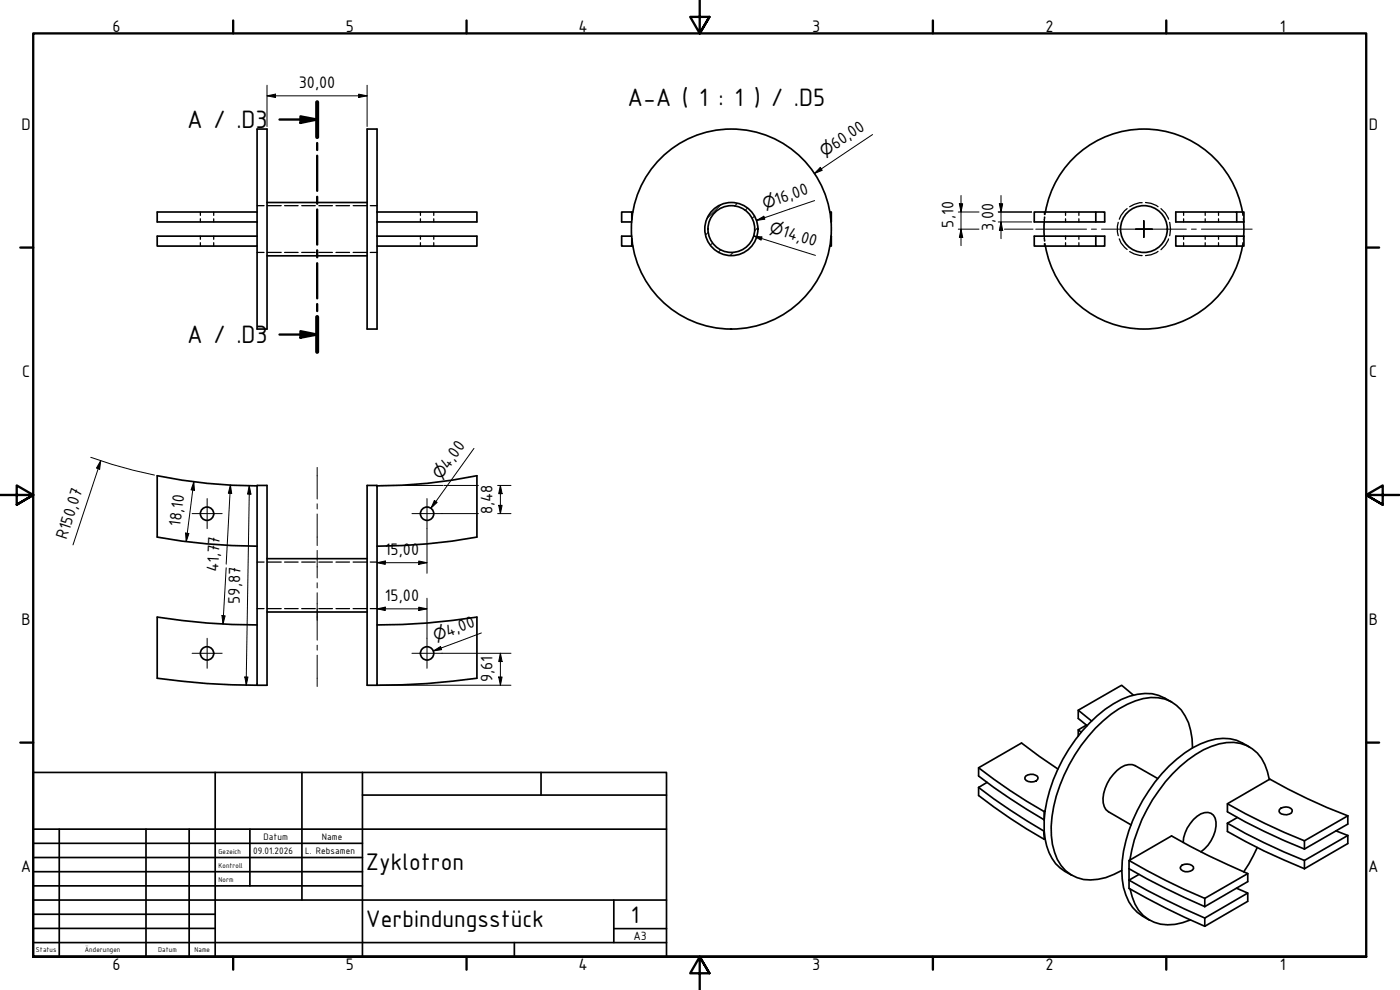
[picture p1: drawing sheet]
<svg xmlns="http://www.w3.org/2000/svg" width="420mm" height="297mm" viewBox="0 0 420 297" stroke-linecap="round" stroke-linejoin="round" font-family="sans-serif">
<!-- layer: Schraffur (ISO) -->
<path d="M212.5 69.7l-.8 .8M213.9 72.9l-.7 .7M216.3 75l-.7 .7M216.4 61.4l-4.2 4.2M220.1 75.7l-1 1M221.3 61l-.9 .8M224.3 62.4l-.7 .8M226.4 64.8l-.7 .8M227.5 68.2l-1.1 1.1" fill="none" stroke="#000" stroke-width=".3"/>
<!-- layer: Verdeckt (ISO) -->
<g fill="none" stroke="#000" stroke-width=".38">
<path d="M60.1 63.6v1M60.1 65.6v1M60.1 70.9v.9M60.1 72.8v1M64.1 63.6v1M64.1 65.6v1M64.1 70.9v.9M64.1 72.8v1M77.2 61.7h2M77.2 75.7h2M80.3 61.7h4.1M80.3 75.7h4.1"/>
<path d="M85.4 61.7h4.1M85.4 75.7h4.1M90.6 61.7h4M90.6 75.7h4M95.7 61.7h4.1M95.7 75.7h4.1M100.8 61.7h4.1M100.8 75.7h4.1M106 61.7h4M106 75.7h4M111.1 61.7h2.1M111.1 75.7h2.1"/>
<path d="M126.2 63.6v1M126.2 65.6v1M126.2 70.9v.9M126.2 72.8v1M130.2 63.6v1M130.2 65.6v1M130.2 70.9v.9M130.2 72.8v1M313.4 66.4v.2M313.4 70.9v.1M313.4 72.3v-1l.2 1M313.4 63.6v.8"/>
<path d="M313.4 65.1v1.1M313.4 73.1v.7M313.6 65.1l-.2 .8M313.6 73.1l.2 .7M313.8 63.6l-.2 .8M319.8 63.6v1M319.8 65.6v1M319.8 70.9v.9M319.8 72.8v1M323.8 63.6v1M323.8 65.6v1M323.8 70.9v.9"/>
<path d="M323.8 72.8v1M335.6 66.7l-.3 1.2v1.7l.3 1.1M335.9 71.7l.5 1.2 1.9 2M338.3 62.6l-1.9 2-.5 1.2M339 75.5l1.4 .7 2.4 .5M342.8 60.8h-.8l-1.6 .5-1.4 .7M343.8 60.8l1.6 .2 2.1 1M347.5 75.4l-2.1 1-1.6 .3M348.4 62.6a6.7 6.7 0 0 1 2.3 3.2M350.7 71.7a7.4 7.4 0 0 1-2.3 3.2M351 66.7a8 8 0 0 1 0 4M355.2 63.6v1"/>
<path d="M355.2 65.6v1M355.2 70.9v.9M355.2 72.8v1M361.7 63.6v1M361.7 65.6v1M361.7 70.9v.9M361.7 72.8v1M365.7 63.6v1M365.7 65.6v1M365.7 70.9v.9M365.7 72.8v1M372.9 63.6l.1 1"/>
<path d="M373 72.8l-.1 1M373.1 65.6l.2 1M373.3 70.9l-.2 .9M77.2 168.6h2M80.3 168.6h4.1M85.4 168.6h4.1M90.6 168.6h4M95.7 168.6h4.1M100.8 168.6h4.1M106 168.6h4M111.1 168.6h2.1M77.2 182.6h2"/>
<path d="M80.3 182.6h4.1M85.4 182.6h4.1M90.6 182.6h4M95.7 182.6h4.1M100.8 182.6h4.1M106 182.6h4M111.1 182.6h2.1"/>
</g>
<!-- layer: Sichtbar (ISO) -->
<g fill="none" stroke="#000" stroke-width=".51">
<path d="M47.2 63.6h30v3h-30zM77.2 66.6v7.2h-30v-2.9h30M77.2 63.6v-24.9h2.9v60h-2.9v-24.9M80.1 60.8h30.1M80.1 76.8h30.1M113.2 63.6h29.9v3h-29.9M113.2 70.9h29.9v2.9h-29.9zM113.2 70.9v-32.2h-3v60h3v-24.9M189.5 70.9h-2.9v2.9h3v-2.2M189.6 65.9v-2.3h-3v3h2.9M189.6 63.6h.3M189.6 73.8h.3"/>
<path d="M249 63.6h.5l-.1 3M249.4 70.9l.1 2.9h-.5M313.4 66.6v4.2M313.7 73.8a30 30 0 0 0 29.6 24.9 30 30 0 0 0 29.6-24.9M328.9 70.9v2.9h2.6v-2.9h-21.1v2.9h18.5M328.9 63.6h-18.5v3h21.1v-3h-2.6v3M352.9 70.9h20.4v2.9h-20.4zM371.2 63.6h2.1v3h-20.4v-3h18.3v3M371.2 70.9v2.9M372.9 63.6a30 30 0 0 0-29.6-24.9 30 30 0 0 0-29.6 24.9M373.2 66.6v4.2M77.2 145.8a148.8 148.8 0 0 1-30-3.1v18.4a169.4 169.4 0 0 0 30 2.8"/>
<path d="M77.2 145.7h2.9v59.9h-2.9zM110.2 145.7h3v59.9h-3zM113.2 145.8a148.8 148.8 0 0 0 29.9-3.1v18.4a169.4 169.4 0 0 1-29.9 2.8M80.1 167.6h30.1M77.2 187.5a186.6 186.6 0 0 1-30-2.3v18.3a208.1 208.1 0 0 0 30 2.1M80.1 183.6h30.1M113.2 187.5a186.6 186.6 0 0 0 29.9-2.3v18.3a208.1 208.1 0 0 1-29.9 2.1M323.6 219v1.8M326.1 217.5l-2.5 1.5 .9 .7M327.6 216.3l-4-3.2v2.5l2.7 2.1M340.2 208.6l-3.6-3-13 7.5M351.7 210.7a13 13 0 0 0-12.7-1.8 38.2 38.2 0 0 0-18.3 15.9 47.5 47.5 0 0 0-7.1 18.5"/>
<path d="M293.7 230.4a162.4 162.4 0 0 0 19.7 13.1M293.7 236.3v2.4a162.4 162.4 0 0 0 19.7 13.1M293.7 236.3a184.9 184.9 0 0 0 19.7 13.1M296.2 234.7l-2.5 1.6M307.8 232.8a3 3 0 0 1 3.5 .1l.2 .5a2.3 2.3 0 0 1-3.9 .3zM317.5 230.7l-5.6-3.8-5.3-4-12.9 7.5v2.4a184.9 184.9 0 0 0 19.7 13.2v-2.5M347.5 233.6l-6.8-3.9a4.8 4.8 0 0 0-5.5 1.5 12.3 12.3 0 0 0-4.1 9.7l.8 2 .8 .7 6.8 3.9M357.9 224.4a15.7 15.7 0 0 0-4.8-12.8 12.2 12.2 0 0 0-12.4-1.3 35 35 0 0 0-16.2 13.3 47 47 0 0 0-9 24.4 17.6 17.6 0 0 0 4.3 13.2 11.8 11.8 0 0 0 12.1 2.1l4.8-2.1M375 224.1a13.7 13.7 0 0 0-14.7-.9 40.8 40.8 0 0 0-17.4 17 41.5 41.5 0 0 0-6.1 23.6 13.9 13.9 0 0 0 8.2 12.3M380.9 233.9l-12.5 7.3v2.4a172.1 172.1 0 0 0 23.1 11.1M380.9 233.9a12.6 12.6 0 0 0-6.8-10.2 15 15 0 0 0-12.9 1.3 45.8 45.8 0 0 0-20.8 27l-1.3 6M380.9 233.9l.2-.1a165.2 165.2 0 0 0 23.4 11"/>
<path d="M313.4 243.5l.2-.2-.2 6.1M313.4 249.4l.2 2.2-.2 .2v-2.4M313.4 249.4h.1M313.6 251.6a13.6 13.6 0 0 0 8.1 11M338.8 258.2a189.7 189.7 0 0 0 22.8 11.3M339.1 258l-.3 .2v2.5M339.1 258l12.5-7.2a205.1 205.1 0 0 0 22.9 11.3M354.8 259.6a2.9 2.9 0 0 1 3.3 .5l.1 .5a2.45 2.45 0 0 1-4-.1zM355.1 252.8a10.3 10.3 0 0 1 6.4-9 2.74 2.74 0 0 1 3.4 2.8 10.7 10.7 0 0 1-4.5 9M368.4 247a172.1 172.1 0 0 0 23.1 11.2M368.4 241.2a182.8 182.8 0 0 0 23.1 11.1M368.4 247v2.5a172.1 172.1 0 0 0 23.1 11.2"/>
<path d="M371.3 245.3l-2.9 1.7M377.3 254.3l-2.5 5-1.5 2.3M384 242.9a2.61 2.61 0 0 1 3.8 .1v.4a2.38 2.38 0 0 1-3.2 .8l-.7-.8zM391.5 252.3v2.4M391.5 258.2v2.5M400.9 249.3l3.6 1.4M404.5 250.7l-13 7.5M404.5 244.8v2.5l-13 7.4M404.5 250.7v2.4l-13 7.6M404.5 244.8l-13 7.5M338.8 264.1a218.8 218.8 0 0 0 22.8 11.3M338.8 260.7a218.8 218.8 0 0 0 22.8 11.3"/>
<path d="M338.8 260.7v3.4M338.8 264.1v2.5a218.8 218.8 0 0 0 22.8 11.3M339.2 266.7a13.4 13.4 0 0 0 5.4 9.1 13.5 13.5 0 0 0 12.7 .2M341.8 262.4l-3 1.7M361.6 269.5v2.5M361.6 275.4v2.5M371.1 266.5l3.4 1.5-12.9 7.4M374.5 262.1v2.4l-12.9 7.5M374.5 268v2.4l-12.9 7.5M374.5 262.1l-12.9 7.4"/>
<circle cx="219.5" cy="68.7" r="8"/>
<circle cx="219.5" cy="68.7" r="7"/>
<circle cx="219.5" cy="68.7" r="30"/>
<circle cx="343.3" cy="68.7" r="7"/>
<circle cx="62.1" cy="154.1" r="2"/>
<circle cx="128.2" cy="154.1" r="2"/>
<circle cx="62.1" cy="196" r="2"/>
<circle cx="128.2" cy="196" r="2"/>
</g>
<!-- layer: Schnittlinie (ISO) -->
<g fill="none" stroke="#000" stroke-width=".7">
<path d="M83.9 35.9h11.3M90.2 34.9l5 1-5 1zM95.2 30.7v10.4M95.2 42.9v2.1M95.2 46.7v10.6M95.2 59v2.1M95.2 62.9v10.5M95.2 75.1v2.1M95.2 79v10.5M90.2 99.4l5 1-5 .9zM95.2 91.2v2.1M95.2 95.1v10.5"/>
<path d="M83.9 100.4h11.3"/>
</g>
<path d="M95.2 30.7v10.4M95.2 95.1v10.5" fill="none" stroke="#000" stroke-width="1.2"/>
<path d="M90.2 34.9l5 1-5 1zM90.2 99.4l5 1-5 .9z" fill="#000"/>
<!-- layer: Rahmen (ISO) -->
<g fill="none" stroke="#000" stroke-width=".7">
<path d="M70 6.1v3.9M140 6.1v3.9M210 0v10l-2.9-4.9h5.8l-2.9 4.9 2.9-4.9M280 6.1v3.9M350 6.1v3.9M6.1 74.3h3.9M410 74.3h3.9M0 148.5h10l-5-2.8v5.7l5-2.9-5 2.9M420 148.5h-10l5-2.8v5.7l-5-2.9 5 2.9M6.1 222.8h3.9M410 222.8h3.9M10 287.1v-277.1h400v277.1h-400h400"/>
<path d="M70 287.1v3.8M140 287.1v3.8M212.9 292l-2.9-4.9 2.9 4.9h-5.8l2.9-4.9v9.9M280 287.1v3.8M350 287.1v3.8"/>
</g>
<!-- layer: Titel (ISO) -->
<g fill="none" stroke="#000" stroke-width=".51">
<path d="M10 231.8h190v55.3h-190zM64.6 231.8v55.3M90.6 231.8v38.3M108.8 238.6h91.2M108.8 231.8v55.3M162.4 231.8v6.8M10 253h98.8M10 257.3h98.8M10 248.8h190M17.8 248.8v38.3M43.8 248.8v38.3M56.8 248.8v38.3"/>
<path d="M75 248.8v17M10 261.5h98.8M10 265.8h98.8M10 270.1h190M10 274.3h54.6M10 278.6h54.6M184.2 278.6h15.8M184.2 270.1v12.7M10 282.8h190M154.4 282.8v4.3"/>
</g>
<!-- layer: Mittellinie (ISO) -->
<path d="M95.2 140.3v9.4M95.2 151.2v1.5M95.2 154.2v9.5M95.2 165.1v8.3M95.2 174.9v1.5M95.2 177.8v14.3M95.2 193.6v1.5M95.2 196.6v9.4" fill="none" stroke="#000" stroke-width=".3"/>
<g fill="none" stroke="#000" stroke-width=".3">
<path d="M80.1 28.8l2.6-.6v1.1zM80.1 28.8h30.1M80.1 25.6v12.4M107.6 28.2l2.6 .6-2.6 .5zM110.2 25.6v12.4M246.2 50.2l.6 .9-2.4 1zM261.9 40.4l-17.5 11.7M288.4 58.7v15M300.4 58.7v12.9M226.2 70.8l2.5 .3-.3 1zM226.2 70.8l18.5 5.8M227 66.2l2.2-1.3 .4 .9z"/>
<path d="M244.5 60.2l-17.5 6M287.6 63.6h6.2M287.6 68.8h6.2M287.9 61.1h1l-.5 2.5zM288.4 68.8l.5 2.4h-1zM299.6 63.6h10M299.6 66.6h10M299.9 61.1h1l-.5 2.5zM300.4 66.6l.5 2.5h-1zM301.4 68.8h8.6M27.2 137.2l6.3 2.1 6.4 1.8 6.5 1.4M30.2 138.2l-.3 2.6-.9-.4z"/>
<path d="M30.2 138.2l-8.3 25.3M142.2 134.5l-12.9 17.9M55.7 159.9l1 .2-.8 2.4zM58.2 144.6l.2 2.5-1.1-.1zM58.2 144.6l-2.3 17.9M69.2 145.5l.3 2.6-1-.1zM69.2 145.5l-1.3 23.8M74.8 145.7l.5 2.6h-1zM74.8 145.7l-.9 59.9M114 145.7h19M128.1 158.6v13.4M130.4 150.2l.8 .5-1.9 1.7z"/>
<path d="M132.7 154.1h10.9M133.3 145.7h10.3M149.4 154.1h4M149.4 145.7h4M149.7 151.6h1l-.5 2.5zM150.2 145.7l.5 2.4h-1zM150.2 145.7v8.4M67.9 170.4l-1 16.8M113.2 168.8l2.4-.5v1zM113.2 168.8h14.9M125.7 168.3l2.4 .5-2.4 .5zM128.1 179.5v12"/>
<path d="M66.6 184.7l1 .1-.7 2.4zM113.2 182.7l2.4-.5v1zM113.2 182.7h14.9M125.7 182.2l2.4 .5-2.4 .5zM130 195.3l2.2-1.3 .3 .9zM132.7 196h20.7M144.5 189.9l-14.5 5.4M150.2 196l.5 2.5h-1zM150.2 196v9.6M73.5 203.1h.9l-.5 2.5zM114 205.6h39.4M149.7 203.1h1l-.5 2.5z"/>
</g>
<g fill="#000">
<path d="M80.1 28.8l2.6-.6v1.1zM107.6 28.2l2.6 .6-2.6 .5zM246.2 50.2l.6 .9-2.4 1zM226.2 70.8l2.5 .3-.3 1zM227 66.2l2.2-1.3 .4 .9zM287.9 61.1h1l-.5 2.5zM288.4 68.8l.5 2.4h-1zM299.9 61.1h1l-.5 2.5zM300.4 66.6l.5 2.5h-1zM30.2 138.2l-.3 2.6-.9-.4zM55.7 159.9l1 .2-.8 2.4zM58.2 144.6l.2 2.5-1.1-.1z"/>
<path d="M69.2 145.5l.3 2.6-1-.1zM74.8 145.7l.5 2.6h-1zM130.4 150.2l.8 .5-1.9 1.7zM149.7 151.6h1l-.5 2.5zM150.2 145.7l.5 2.4h-1zM113.2 168.8l2.4-.5v1zM125.7 168.3l2.4 .5-2.4 .5zM66.6 184.7l1 .1-.7 2.4zM113.2 182.7l2.4-.5v1zM125.7 182.2l2.4 .5-2.4 .5zM130 195.3l2.2-1.3 .3 .9zM150.2 196l.5 2.5h-1z"/>
<path d="M73.5 203.1h.9l-.5 2.5zM149.7 203.1h1l-.5 2.5z"/>
</g>
<!-- layer: Mittelpunktmarkierung (ISO) -->
<g fill="none" stroke="#000" stroke-width=".3">
<path d="M310.8 68.8h15.3M327.5 68.8h1.6M330.6 68.8h12.7h-2.5M340.8 68.8h2.5h-2.5M343.3 66.2v2.6v-2.6M343.3 71.2v-2.4v2.4M345.8 68.8h-2.5h2.5M345.8 68.8h-2.5h12.7M357.6 68.8h1.4M360.6 68.8h15.2M57.7 154.1h9M62.2 149.6v9"/>
<path d="M123.6 154.1h9.1M128.1 149.6v9M57.7 196h9M62.2 191.5v9M123.6 196h9.1M128.1 191.5v9"/>
</g>
<g font-size="8.1">
<text x="188.3" y="31.7">A-A ( 1 : 1 ) / .D5</text>
<text x="56.2" y="38.5">A / .D3</text>
<text x="56.2" y="103">A / .D3</text>
</g>
<g font-size="7.7">
<text x="109.8" y="261.2">Zyklotron</text>
<text x="109.8" y="278.2">Verbindungsstück</text>
<text x="189.4" y="276.8">1</text>
</g>
<g font-size="5.4">
<text x="33.8" y="9.6">6</text>
<text x="103.8" y="9.6">5</text>
<text x="173.6" y="9.6">4</text>
<text x="243.8" y="9.6">3</text>
<text x="313.8" y="9.6">2</text>
<text x="384.1" y="9.6">1</text>
<text x="89.7" y="26.4">30,00</text>
<text x="6.5" y="38.9">D</text>
<text x="410.8" y="38.9">D</text>
<text x="250.7" y="44.9" transform="rotate(-34 250.7 44.9)">60,00</text>
<text x="233.2" y="61.5" transform="rotate(-19 233.2 61.5)">16,00</text>
<text x="234.5" y="70.9" transform="rotate(17 234.5 70.9)">14,00</text>
<text x="286.1" y="68.3" transform="rotate(-90 286.1 68.3)">5,10</text>
<text x="298.1" y="69.4" transform="rotate(-90 298.1 69.4)">3,00</text>
<text x="6.6" y="113.1">C</text>
<text x="410.9" y="113.1">C</text>
<text x="134.6" y="141" transform="rotate(-54 134.6 141)">4,00</text>
<text x="147.8" y="154.4" transform="rotate(-90 147.8 154.4)">8,48</text>
<text x="54.1" y="158" transform="rotate(-83 54.1 158)">18,10</text>
<text x="20" y="162" transform="rotate(-72 20 162)">R150,07</text>
<text x="115.5" y="166.5">15,00</text>
<text x="65.5" y="171.6" transform="rotate(-87 65.5 171.6)">41,77</text>
<text x="72" y="181.2" transform="rotate(-89 72 181.2)">59,87</text>
<text x="115.5" y="180.4">15,00</text>
<text x="6.5" y="187.4">B</text>
<text x="134.5" y="191" transform="rotate(-21 134.5 191)">4,00</text>
<text x="410.8" y="187.4">B</text>
<text x="147.8" y="204.8" transform="rotate(-90 147.8 204.8)">9,61</text>
<text x="6.3" y="261.7">A</text>
<text x="410.6" y="261.7">A</text>
<text x="33.8" y="290.9">6</text>
<text x="103.8" y="290.9">5</text>
<text x="173.6" y="290.9">4</text>
<text x="243.8" y="290.9">3</text>
<text x="313.8" y="290.9">2</text>
<text x="384.1" y="290.9">1</text>
</g>
<g font-size="4.6">
<text x="247.5" y="47" transform="rotate(-34 247.5 47)">⌀</text>
<text x="229.5" y="62.7" transform="rotate(-19 229.5 62.7)">⌀</text>
<text x="230.8" y="69.6" transform="rotate(17 230.8 69.6)">⌀</text>
<text x="132.3" y="144.1" transform="rotate(-54 132.3 144.1)">⌀</text>
<text x="130.8" y="192.4" transform="rotate(-21 130.8 192.4)">⌀</text>
</g>
<text font-size="3.9" x="190.1" y="282">A3</text>
<g font-size="3">
<text x="76" y="256.3">09.01.2026</text>
<text x="79.1" y="252">Datum</text>
<text x="91.6" y="256.3">L. Rebsamen</text>
<text x="96.6" y="252">Name</text>
</g>
<g font-size="2.3">
<text x="65.6" y="256.3">Gezeich</text>
<text x="65.6" y="260.5">Kontroll</text>
<text x="65.6" y="264.8">Norm</text>
<text x="10.8" y="285.7">Status</text>
<text x="25.5" y="285.7">Änderungen</text>
<text x="47.5" y="285.7">Datum</text>
<text x="58.4" y="285.7">Name</text>
</g>
</svg>
